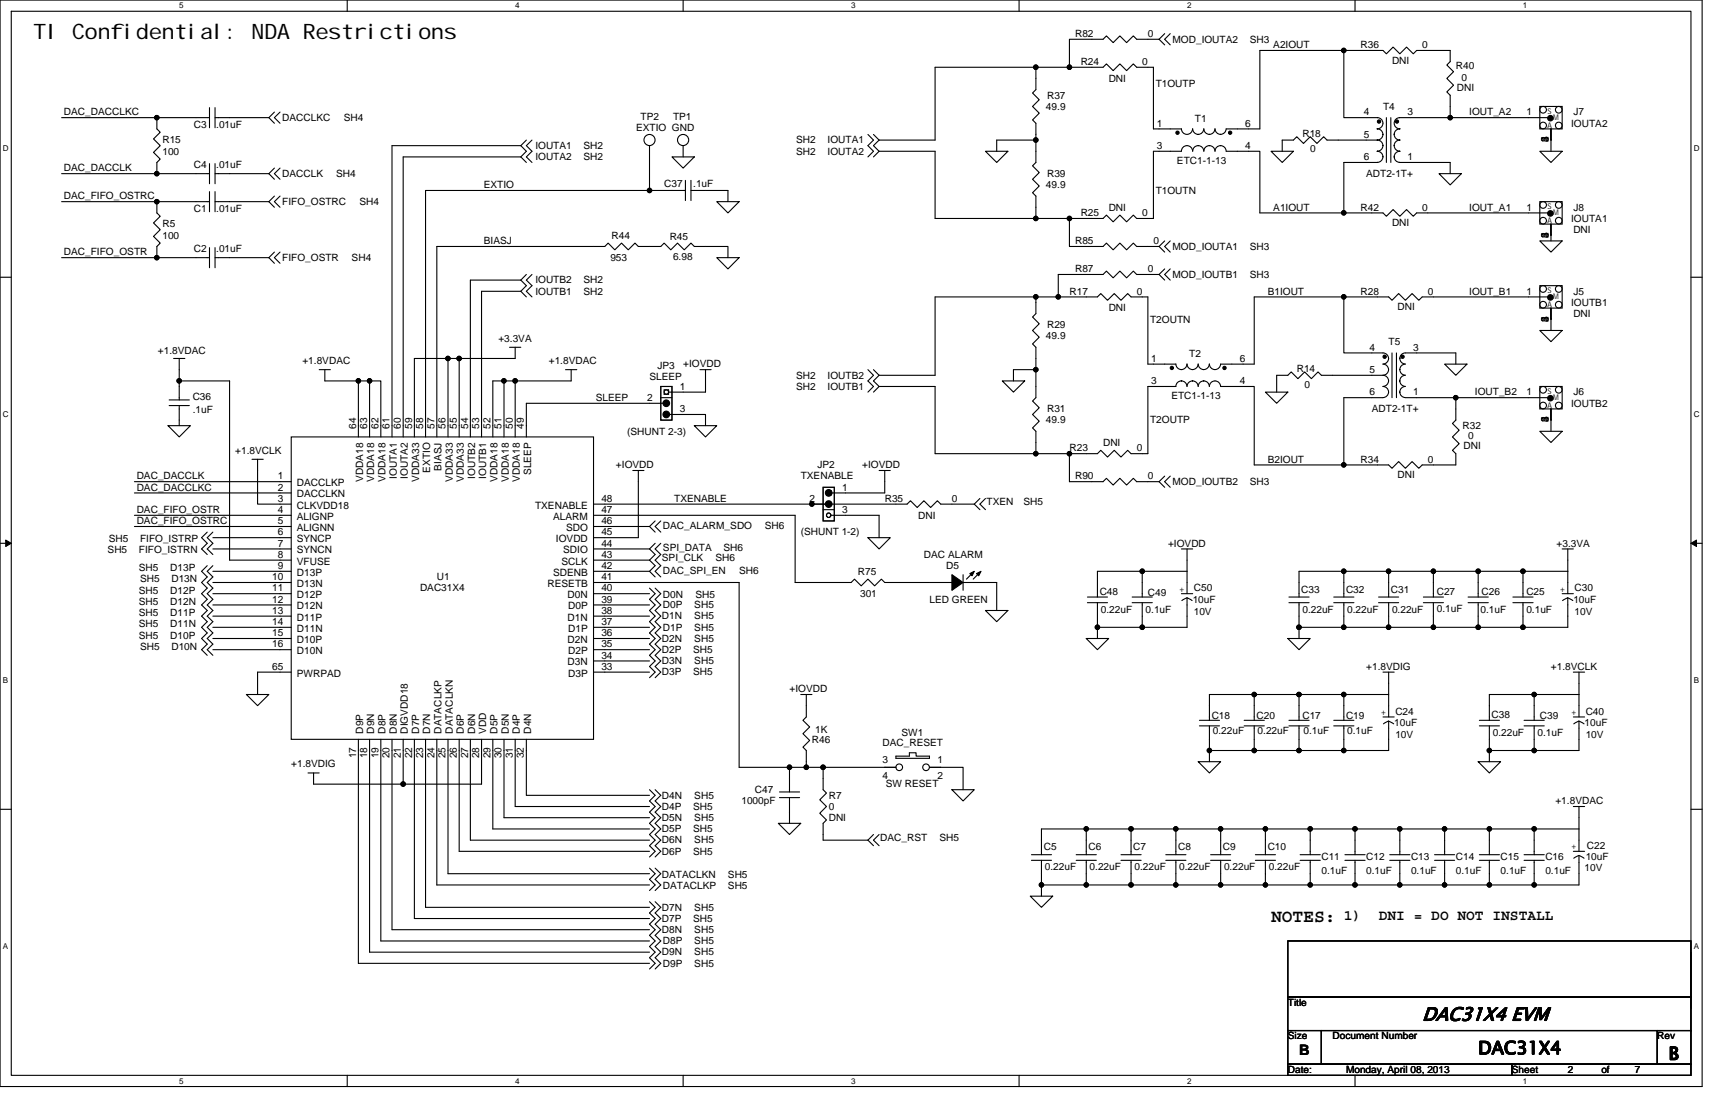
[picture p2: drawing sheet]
<svg xmlns="http://www.w3.org/2000/svg" width="432mm" height="279mm" viewBox="0 0 432 279" stroke-linecap="round" stroke-linejoin="round" font-family="sans-serif">
<path d="M0 0h428.6v273.5h-428.6zM2.8 2.8h422.9v267.9h-422.9z" fill="none" stroke="#000" stroke-width=".28"/>
<g fill="#fff">
<path d="M45.1 .3h1.1v2.3h-1.1z"/>
<path d="M45.1 271h1.1v2.2h-1.1z"/>
</g>
<path d="M87.4 0v2.8M87.4 270.7v2.8" fill="none" stroke="#000" stroke-width=".28"/>
<g fill="#fff">
<path d="M129.7 .3h1.1v2.3h-1.1z"/>
<path d="M129.7 271h1.1v2.2h-1.1z"/>
</g>
<path d="M172 0v2.8M172 270.7v2.8" fill="none" stroke="#000" stroke-width=".28"/>
<g fill="#fff">
<path d="M214.3 .3h1.1v2.3h-1.1z"/>
<path d="M214.3 271h1.1v2.2h-1.1z"/>
</g>
<path d="M256.6 0v2.8M256.6 270.7v2.8" fill="none" stroke="#000" stroke-width=".28"/>
<g fill="#fff">
<path d="M298.9 .3h1.1v2.3h-1.1z"/>
<path d="M298.9 271h1.1v2.2h-1.1z"/>
</g>
<path d="M341.2 0v2.8M341.2 270.7v2.8" fill="none" stroke="#000" stroke-width=".28"/>
<g fill="#fff">
<path d="M383.5 .3h1.1v2.3h-1.1z"/>
<path d="M383.5 271h1.1v2.2h-1.1z"/>
<path d="M.7 36.3h1.5v2.3h-1.5z"/>
<path d="M426.5 36.3h1.4v2.3h-1.4z"/>
<path d="M.7 103.3h1.5v2.2h-1.5z"/>
<path d="M426.5 103.3h1.4v2.2h-1.4z"/>
</g>
<path d="M0 69.8h2.8M425.7 69.8h2.9" fill="none" stroke="#000" stroke-width=".28"/>
<g fill="#fff">
<path d="M.7 170.2h1.4v2.3h-1.4z"/>
<path d="M426.5 170.2h1.3v2.3h-1.3z"/>
</g>
<path d="M0 136.8h2.8M425.7 136.8h2.9" fill="none" stroke="#000" stroke-width=".28"/>
<path d="M1.4 135.9l1.4 .9-1.4 .8zM425.7 136.8l1.4-.9v1.7z" fill="#000" stroke="#000" stroke-width=".25"/>
<g fill="#fff">
<path d="M.7 237.2h1.4v2.2h-1.4z"/>
<path d="M426.4 237.2h1.4v2.2h-1.4z"/>
</g>
<g fill="none" stroke="#000" stroke-width=".28">
<path d="M260.8 16.9h-25.4v18.4h-14.1M260.8 16.9v5.7l-.8 .8 1.7 1.7-1.7 1.7 1.7 1.7-1.7 1.7 .8 .8v4.3M269.3 16.9h8.4l.9-.8 1.7 1.7 1.7-1.7 1.7 1.7 1.6-1.7 .9 .8h4.2v15.5h7.1M291.8 9.9h-5.6l-.9-.9-1.6 1.7-1.7-1.7-1.7 1.7-1.7-1.7-.9 .9h-8.4v7h-8.5M291.8 9.9l1.4 1.4M293.2 8.5l-1.4 1.4M294.6 8.5l-1.4 1.4 1.4 1.4M338.3 12.7h9.9l.9 .8 1.7-1.6 1.6 1.6 1.7-1.6 1.7 1.6 .9-.8h8.4v2.8l-.8 .9 1.7 1.7-1.7 1.6 1.7 1.7-1.7 1.7 .8 .9v5.6M15.5 29.6h24M39.5 29.6h13.2M39.5 29.6v2.8l.8 .9-1.6 1.7 1.6 1.7-1.6 1.7 1.6 1.6-.8 .9v2.8M52.7 27.1v5.1"/>
<path d="M54.1 27.1v5.1M67.7 29.6h-13.6M67.7 29.6l1.4 1.4M69.1 28.2l-1.4 1.4M70.5 28.2l-1.4 1.4 1.4 1.4M131.1 36.7h-32.4v73.3M131.1 39.5h-29.6v70.5M131.1 36.7l1.4 1.4-1.4 1.4M131.1 39.5l1.4 1.4M132.5 35.3l-1.4 1.4M133.9 35.3l-1.4 1.4 1.4 1.4-1.4 1.4 1.4 1.4M163.5 36.7v11.2"/>
<path d="M169.2 39.5h5.6l-2.8 2.8zM172 36.7v2.8M218.5 33.8l1.4 1.5-1.4 1.4 1.4 1.4-1.4 1.4M219.9 33.8l1.4 1.5M221.3 35.3l-1.4 1.4 1.4 1.4M221.3 38.1l-1.4 1.4M221.3 38.1h14.1v16.9h25.4M248.1 38.1h5.7l-2.8 2.8zM260.8 35.3v5.6l-.8 .8 1.7 1.7-1.7 1.7 1.7 1.7-1.7 1.7 .8 .9v5.6M260.8 35.3h-9.8v2.8M297.5 32.4a1.41 1.41 0 0 0 1.4 1.4 1.41 1.41 0 0 0 1.4-1.4M300.3 38.1a1.41 1.41 0 0 0-1.4-1.4 1.41 1.41 0 0 0-1.4 1.4h-7.1v16.9h-4.2l-.9-.9-1.6 1.7-1.7-1.7-1.7 1.7-1.7-1.7-.9 .9h-8.4"/>
<path d="M300.3 38.1a1.38 1.38 0 0 1 1.4-1.4 1.43 1.43 0 0 1 1.4 1.4 1.38 1.38 0 0 1 1.4-1.4 1.43 1.43 0 0 1 1.4 1.4 1.38 1.38 0 0 1 1.4-1.4 1.43 1.43 0 0 1 1.4 1.4h8.5v15.5h21.1v-12.7h8.5M308.7 32.4a1.44 1.44 0 0 1-1.4 1.4 1.43 1.43 0 0 1-1.4-1.4 1.42 1.42 0 0 1-1.4 1.4 1.44 1.44 0 0 1-1.4-1.4 1.42 1.42 0 0 1-1.4 1.4 1.41 1.41 0 0 1-1.4-1.4M320 38.1h5.6l-2.8 2.8zM346.8 29.6a1.41 1.41 0 0 1 1.4 1.4 1.41 1.41 0 0 1-1.4 1.4M346.8 32.4a1.4 1.4 0 0 1 1.4 1.4 1.41 1.41 0 0 1-1.4 1.4v.1a1.4 1.4 0 0 1 1.4 1.3v.1a1.41 1.41 0 0 1-1.4 1.4 1.4 1.4 0 0 1 1.4 1.4 1.42 1.42 0 0 1-1.4 1.4M346.8 35.3h-12.7l-.8-.9-1.7 1.7-1.7-1.7-1.7 1.7-1.7-1.7-.9 .9h-2.8v2.8M346.8 29.6h-8.5v-16.9h-21.1v19.7h-8.5M349.1 29.6v11.3M350.2 29.6v11.3M352.4 32.4a1.38 1.38 0 0 0-1.4 1.4 1.4 1.4 0 0 0 1.4 1.4v.1a1.38 1.38 0 0 0-1.4 1.3v.1a1.4 1.4 0 0 0 1.4 1.4 1.38 1.38 0 0 0-1.4 1.4 1.4 1.4 0 0 0 1.4 1.4M365.1 29.6h-12.7a1.41 1.41 0 0 0-1.4 1.4 1.41 1.41 0 0 0 1.4 1.4M387.7 38.1h5.6l-2.8 2.8z"/>
<path d="M387.7 26.8h5.6v5.6h-5.6zM389.7 29.6h-24.6M390.5 32.4v5.7M15.5 50.8h24M15.5 43.7h24M39.5 50.8v2.8l.8 .8-1.6 1.7 1.6 1.7-1.6 1.7 1.6 1.7-.8 .8v2.9M39.5 50.8h13.2M52.7 48.2v5.1M52.7 41.2v5M52.7 43.7h-13.2M54.1 43.7h13.6M54.1 50.8h13.6"/>
<path d="M54.1 48.2v5.1M54.1 41.2v5M67.7 43.7l1.4 1.4M67.7 50.8l1.4 1.4M69.1 42.3l-1.4 1.4M69.1 49.4l-1.4 1.4M70.5 42.3l-1.4 1.4 1.4 1.4M70.5 49.4l-1.4 1.4 1.4 1.4M163.5 47.9h9.1M163.5 47.9h-56.4v62.1M172.6 45.4v5.1M174 47.9h9.3v2.9"/>
<path d="M174 45.4v5.1M180.5 50.8h5.6l-2.8 2.8zM260.8 55h8.5v7h8.4l.9-.8 1.7 1.7 1.7-1.7 1.7 1.7 1.6-1.7 .9 .8h5.6M352.4 40.9h12.7v2.8M362.3 43.7h5.6l-2.8 2.8zM387.7 50.8h5.6v5.6h-5.6zM389.7 53.6h-33l-.9 .8-1.7-1.7-1.7 1.7-1.6-1.7-1.7 1.7-.9-.8h-9.9M390.5 56.4v4.2M15.5 64.9h24M39.5 64.9h13.2M52.7 62.3v5.1M54.1 64.9h13.6"/>
<path d="M54.1 62.3v5.1M67.7 64.9l1.4 1.4M69.1 63.5l-1.4 1.4M70.5 63.5l-1.4 1.4 1.4 1.4M131.1 70.5h-12.7v39.5M131.1 73.3h-9.9v36.7M131.1 70.5l1.4 1.4-1.4 1.4M131.1 73.3l1.4 1.4M132.5 69.1l-1.4 1.4M133.9 69.1l-1.4 1.4 1.4 1.4-1.4 1.4 1.4 1.4M180.5 64.9h5.6l-2.8 2.8zM183.3 64.9v-2.9h-8.5l-.8-.8-1.7 1.7-1.7-1.7-1.7 1.7-1.7-1.7-.8 .8h-5.7l-.8-.8-1.7 1.7-1.7-1.7-1.7 1.7-1.7-1.7-.8 .8h-42.3v48"/>
<path d="M260.8 74.7v4.3l-.8 .8 1.7 1.7-1.7 1.7 1.7 1.7-1.7 1.7 .8 .8v5.6M260.8 74.7h-25.4v19.8h-14.1M260.8 74.7h5.6M266.4 74.7h9.9l.9-.8 1.6 1.7 1.7-1.7 1.7 1.7 1.7-1.7 .9 .8h4.2v17h7.1a1.4 1.4 0 0 0 1.3 1.3h.1a1.42 1.42 0 0 0 1.4-1.4 1.43 1.43 0 0 0 1.4 1.4 1.44 1.44 0 0 0 1.4-1.4 1.43 1.43 0 0 0 1.4 1.4 1.44 1.44 0 0 0 1.4-1.4M291.8 69.1h-5.6l-.9-.9-1.6 1.7-1.7-1.7-1.7 1.7-1.7-1.7-.9 .9h-11.3v5.6M291.8 62l1.4 1.5M291.8 69.1l1.4 1.4M293.2 60.6l-1.4 1.4M293.2 67.7l-1.4 1.4M294.6 60.6l-1.4 1.4 1.4 1.5M294.6 67.7l-1.4 1.4 1.4 1.4M338.3 74.7h11.3l.9 .9 1.6-1.7 1.7 1.7 1.7-1.7 1.7 1.7 .9-.9h31.6"/>
<path d="M387.7 60.6h5.6l-2.8 2.9zM387.7 71.9h5.6v5.7h-5.6zM390.5 77.6v5.6M43.7 90.2h2.8M45.1 95.9h12.7v45.1h15.5M45.1 90.2v10.5M80.4 93h2.8M81.8 93v2.9h8.4M90.2 95.9h2.8M90.2 95.9v14.1M93 95.9v14.1M93 95.9h2.9v14.1"/>
<path d="M112.8 90.2h-8.5v19.8M112.8 90.2h2.8M112.8 90.2v19.8M115.6 90.2v19.8M126.9 95.9h2.8M126.9 95.9h-2.8v14.1M126.9 95.9v14.1M128.3 87.4h2.8M129.7 95.9v14.1M129.7 87.4v2.8h-14.1M142.4 93h2.8M143.8 93v2.9h-14.1"/>
<path d="M166.4 97.3h2.8v8.4h-2.8zM167.2 98.1h1.1v1.2h-1.1zM176.2 93h2.8M177.6 93v5.7h-9.3M218.5 93l1.4 1.5-1.4 1.4 1.4 1.4-1.4 1.4M219.9 93l1.4 1.5M221.3 94.5l-1.4 1.4 1.4 1.4M221.3 97.3l-1.4 1.4M221.3 97.3h14.1v16.9h25.4M252.3 95.9h5.7l-2.8 2.8zM260.8 93v7.1l-.8 .8 1.7 1.7-1.7 1.7 1.7 1.7-1.7 1.7 .8 .9v5.6M260.8 93h-5.6v2.9"/>
<path d="M296.1 97.3h-7.1v16.9h-4.2l-.9-.9-1.7 1.7-1.7-1.7-1.7 1.7-1.6-1.7-.9 .9h-7M304.5 97.3a1.41 1.41 0 0 0-1.4-1.4 1.38 1.38 0 0 0-1.4 1.4 1.45 1.45 0 0 0-1.4-1.4 1.38 1.38 0 0 0-1.4 1.4 1.44 1.44 0 0 0-1.5-1.4 1.37 1.37 0 0 0-1.3 1.4M307.3 91.6a1.41 1.41 0 0 1-1.4 1.4 1.41 1.41 0 0 1-1.4-1.4M307.3 97.3a1.41 1.41 0 0 0-1.4-1.4 1.41 1.41 0 0 0-1.4 1.4M307.3 91.7h8.5v-17h22.5v14.1h9.9a1.41 1.41 0 0 1 1.4 1.4 1.41 1.41 0 0 1-1.4 1.4 1.45 1.45 0 0 1 1.4 1.4 1.41 1.41 0 0 1-1.4 1.4M307.3 97.3h8.5v19.7h22.5v-16.9h9.9a1.47 1.47 0 0 0 1.4-1.4 1.4 1.4 0 0 0-1.4-1.4M318.6 98.7h5.7l-2.9 2.8zM348.2 97.3a1.42 1.42 0 0 0 1.4-1.4 1.4 1.4 0 0 0-1.4-1.4h-15.5l-.8-.9-1.7 1.7-1.7-1.7-1.7 1.7-1.7-1.7-.8 .9h-2.9v4.2M350.5 88.8v11.3M351.6 88.8v11.3M353.8 88.8a1.37 1.37 0 0 0-1.4 1.4 1.4 1.4 0 0 0 1.4 1.4 1.42 1.42 0 0 0-1.4 1.4 1.4 1.4 0 0 0 1.4 1.4M353.8 94.5a1.38 1.38 0 0 0-1.4 1.4 1.4 1.4 0 0 0 1.4 1.4"/>
<path d="M353.8 97.3a1.38 1.38 0 0 0-1.4 1.4 1.4 1.4 0 0 0 1.4 1.4M353.8 88.8h12.7v2.9M363.7 91.7h5.7l-2.9 2.8zM387.7 83.2h5.6l-2.8 2.8zM387.7 97.3h5.6v5.6h-5.6zM42.3 107.1h5.6l-2.8 2.9zM42.6 102.1h5.1M42.6 100.7h5.1M45.1 102.1v5M63.5 115.6h2.8M64.9 115.6v11.3h8.4M73.3 110h76.1v76.1h-76.1z"/>
<path d="M159.3 118.4h2.8M160.7 118.4v16.9h-11.3M166.4 100.1h2.8M167.2 101.5h-34.7v8.5M168.3 104.3h9.3v2.8M174.8 107.1h5.7l-2.9 2.9zM221.3 118.4h2.9M222.8 118.4v5.7h-13.6M260.8 114.2h8.5v7h8.4l.9-.8 1.7 1.7 1.7-1.7 1.7 1.7 1.6-1.7 .9 .8h5.6M293.2 119.8l-1.4 1.4M294.6 119.8l-1.4 1.4 1.4 1.5M353.8 100.1h12.7"/>
<path d="M366.5 100.1v5.6l-.8 .9 1.7 1.7-1.7 1.7 1.7 1.7-1.7 1.6 .8 .9v2.8h-8.4l-.9 .9-1.7-1.7-1.7 1.7-1.7-1.7-1.6 1.7-.9-.9h-11.3M366.5 100.1h23.2M387.7 108.6h5.6l-2.8 2.8zM390.5 102.9v5.7M33.8 132.5h39.5M33.8 124.1h39.5M33.8 121.2h39.5M52.2 133.9l-1.4 1.4 1.4 1.5-1.4 1.4 1.4 1.4M53.6 135.3h19.7M53.6 133.9l-1.4 1.4 1.4 1.5-1.4 1.4 1.4 1.4M73.3 138.2h-19.7M73.3 129.7h-39.5"/>
<path d="M149.4 132.5h14.1M149.4 138.2h14.1M149.4 129.7h50.8v16.9h14.1l.8-.8 1.7 1.7 1.7-1.7 1.7 1.7 1.7-1.7 .9 .8h16.9M163.5 138.2l1.5 1.4-1.5 1.4M163.5 132.5l1.5 1.4M165 136.8l-1.5 1.4M165 131.1l-1.5 1.4M166.4 136.8l-1.4 1.4 1.4 1.4-1.4 1.4 1.4 1.4-1.4 1.4 1.4 1.4M166.4 131.1l-1.4 1.4 1.4 1.4M204.4 126.9h24l.8-.9 1.7 1.7 1.7-1.7 1.7 1.7 1.7-1.7 .9 .9h8.4M204.4 126.9h-55M204.4 126.9h3.7"/>
<path d="M207.2 122.7h2.9v8.4h-2.9zM207.2 128.3h2.9M208.1 123.5h1.1v1.1h-1.1zM209.2 129.7h12.1v5.6M218.5 135.3h5.7l-2.9 2.9zM245.3 126.9l1.4 1.4M246.7 125.5l-1.4 1.4M248.1 125.5l-1.4 1.4 1.4 1.4M291.8 121.2l1.4 1.5M297.5 138.2h2.8M298.9 138.2v5.6M393.3 138.2h2.8"/>
<path d="M394.7 138.2v5.6M52.2 142.4l-1.4 1.4 1.4 1.4-1.4 1.4 1.4 1.4-1.4 1.4 1.4 1.5-1.4 1.4 1.4 1.4-1.4 1.4 1.4 1.4-1.4 1.4 1.4 1.4-1.4 1.4 1.4 1.4-1.4 1.4 1.4 1.5M53.6 143.8h19.7M53.6 142.4l-1.4 1.4 1.4 1.4-1.4 1.4 1.4 1.4-1.4 1.4 1.4 1.5-1.4 1.4 1.4 1.4-1.4 1.4 1.4 1.4-1.4 1.4 1.4 1.4-1.4 1.4 1.4 1.4-1.4 1.4 1.4 1.5M73.3 146.6h-19.7M73.3 149.4h-19.7M73.3 152.3h-19.7M73.3 155.1h-19.7M73.3 157.9h-19.7M149.4 157.9h14.1M149.4 152.3h14.1M149.4 149.4h14.1"/>
<path d="M149.4 155.1h14.1M149.4 141h14.1M149.4 143.8h14.1M149.4 146.6h36.7v46.5h12.7M163.5 141l1.5 1.4-1.5 1.4M163.5 143.8l1.5 1.4M163.5 148l1.5 1.4-1.5 1.5 1.5 1.4-1.5 1.4 1.5 1.4-1.5 1.4 1.5 1.4-1.5 1.4 1.5 1.4-1.5 1.4 1.5 1.4-1.5 1.5 1.5 1.4-1.5 1.4 1.5 1.4-1.5 1.4M165 148l1.4 1.4-1.4 1.5 1.4 1.4-1.4 1.4 1.4 1.4-1.4 1.4 1.4 1.4-1.4 1.4 1.4 1.4-1.4 1.4 1.4 1.4-1.4 1.5 1.4 1.4-1.4 1.4 1.4 1.4-1.4 1.4M242.5 146.6h8.5v7.1M242.5 144.7v3.9M245 144.1l-1.7 1.7M246.7 144.1l-1.7 1.7"/>
<path d="M248.1 153.7h5.7l-2.8 2.8zM273.8 150.3h5M273.8 151.7h5M276.3 157.9h11.3M276.3 151.7v6.2M276.3 157.9v2.8M285.1 150.3h5M285.1 151.7h5M287.6 143.8h11.3M287.6 143.8h-11.3v6.5M287.6 151.7v6.2M287.6 143.8v6.5"/>
<path d="M297.5 149.4h2.8M298.8 150.5l1.3 .7M298.9 150.6v7.3h-11.3M298.9 143.8v5.6M298.9 150.5l-1.3 .7M324.5 150.3h5.1M324.5 151.7h5.1M327.1 157.9v2.8M327.1 157.9h11.2M327.1 151.7v6.2M335.8 150.3h5.1M335.8 151.7h5.1"/>
<path d="M338.3 143.8h-11.2v6.5M338.3 151.7v6.2M338.3 143.8v6.5M338.3 157.9h11.3M338.3 143.8h11.3M347.1 150.3h5M347.1 151.7h5M349.6 143.8h11.3M349.6 143.8v6.5M349.6 157.9h11.3M349.6 151.7v6.2M358.4 150.3h5"/>
<path d="M358.4 151.7h5M360.9 143.8h11.3M360.9 143.8v6.5M360.9 157.9h11.3M360.9 151.7v6.2M369.6 150.3h5.1M369.6 151.7h5.1M372.2 143.8h11.3M372.2 151.7v6.2M372.2 143.8v6.5M380.9 150.3h5.1M380.9 151.7h5.1"/>
<path d="M383.5 143.8h11.2M383.5 151.7v6.2M383.5 143.8v6.5M393.3 149.4h2.8M394.7 150.5l1.3 .7M394.7 143.8v5.6M394.7 150.6v7.3h-22.5M394.8 150.5l-1.4 .7M53.6 163.5h19.7M62 174.8h5.7l-2.8 2.8zM73.3 160.7h-19.7M73.3 169.2h-8.4v5.6"/>
<path d="M149.4 169.2h14.1M149.4 166.4h14.1M149.4 163.5h14.1M149.4 160.7h14.1M201.6 174.8h2.8M203 174.8v5.7l-.8 .8 1.7 1.7-1.7 1.7 1.7 1.7-1.7 1.7 .8 .8v4.2M273.5 160.7h5.6l-2.8 2.8zM315.8 174.8h-11.3v6.5M315.8 174.8v6.5M315.8 174.8h11.3M324.3 160.7h5.6l-2.8 2.8zM327.1 174.8h11.2"/>
<path d="M327.1 174.8v6.5M338.3 174.8h11.3M338.3 174.8v6.5M348.2 169.2h2.8M349.6 169.2v5.6M349.6 174.8v5.7M386.3 174.8v6.5M396.1 169.2h2.9M397.6 169.2v5.6M397.6 174.8h-22.6v6.5M397.6 174.8v5.7M77.6 194.6h2.8"/>
<path d="M79 194.6v2.8h22.5M90.2 186.1v56.4h73.3M93 186.1v53.6h70.5M95.9 186.1v50.8h67.6M98.7 186.1v47.9h64.8M101.5 186.1v11.3M104.3 186.1v45.1h59.2M107.1 186.1v42.3h56.4M110 186.1v36.7h53.5M112.8 186.1v33.8h50.7M115.6 186.1v28.2h47.9M118.4 186.1v25.4h45.1"/>
<path d="M121.2 186.1v11.3h-19.7M124.1 186.1v22.6h39.4M126.9 186.1v19.7h36.6M129.7 186.1v16.9h33.8M132.5 186.1v14.1h31M163.5 198.8l1.5 1.4-1.5 1.4 1.5 1.4-1.5 1.4 1.5 1.4-1.5 1.4 1.5 1.5-1.5 1.4 1.5 1.4-1.5 1.4 1.5 1.4-1.5 1.4M165 198.8l1.4 1.4-1.4 1.4 1.4 1.4-1.4 1.4 1.4 1.4-1.4 1.4 1.4 1.5-1.4 1.4 1.4 1.4-1.4 1.4 1.4 1.4-1.4 1.4M196.3 199.3h5M198.8 193.1v6.2M198.8 193.1h4.2M203 193.1h4.2v5.7l.9 .8-1.7 1.7 1.7 1.7-1.7 1.7 1.7 1.7-.9 .8v4.3h11.3M207.2 193.1h18.4"/>
<path d="M225.6 190.3h3.4v-.8h1.7v.8h3.3v.6h-8.4zM234 193.1h8.5v5.7M239.7 198.8h5.6l-2.8 2.8zM301.7 191.7h5.6l-2.8 2.9zM302 181.3h5M302 182.7h5M304.5 188.9v2.8M304.5 182.7v6.2h11.3M313.2 181.3h5.1M313.2 182.7h5.1M315.8 182.7v6.2M315.8 188.9h11.3"/>
<path d="M324.5 181.3h5.1M324.5 182.7h5.1M327.1 188.9h11.2M327.1 182.7v6.2M335.8 181.3h5.1M335.8 182.7h5.1M348.2 180.5h2.8M349.5 181.5l1.4 .7M349.6 181.6v7.3h-11.3v-6.2M349.7 181.5l-1.4 .7M372.2 191.7h5.6l-2.8 2.9zM372.5 181.3h5"/>
<path d="M372.5 182.7h5M375 188.9h11.3M375 182.7v6.2M375 188.9v2.8M383.7 181.3h5.1M383.7 182.7h5.1M386.3 182.7v6.2M396.1 180.5h2.9M397.5 181.5l1.3 .7M397.6 181.6v7.3h-11.3M397.6 181.5l-1.4 .7M0 203.7h2.8"/>
<path d="M163.5 218.5l1.5 1.4-1.5 1.4 1.5 1.5-1.5 1.4M165 218.5l1.4 1.4-1.4 1.4 1.4 1.5-1.4 1.4M196 207.2h5.6l-2.8 2.9zM196.3 200.8h5M198.8 200.8v6.4M218.5 211.5l1.4 1.4M219.9 210.1l-1.4 1.4M221.3 210.1l-1.4 1.4 1.4 1.4M259.7 215.1h5.1M259.7 216.6h5.1M262.2 216.6v6.2M262.2 215.1v-6.4h11.3v6.4"/>
<path d="M271 215.1h5M271 216.6h5M273.5 208.7h11.3M273.5 216.6v6.2M282.2 215.1h5.1M282.2 216.6h5.1M284.8 208.7h11.3v6.4M284.8 216.6v6.2M284.8 208.7v6.4M293.5 215.1h5.1M293.5 216.6h5.1M296.1 208.7h11.2"/>
<path d="M296.1 216.6v6.2M304.8 215.1h5.1M304.8 216.6h5.1M307.3 208.7h11.3M307.3 208.7v6.4M307.3 216.6v6.2M316.1 215.1h5M316.1 216.6h5M318.6 208.7v6.4M318.6 216.6v6.2M318.6 208.7h11.3M327.3 215.1h5.1"/>
<path d="M327.3 216.6h5.1M329.9 216.6v6.2M329.9 208.7v6.4M329.9 208.7h11.3M338.6 215.1h5.1M338.6 216.6h5.1M341.2 208.7h11.2M341.2 208.7v6.4M341.2 216.6v6.2M349.9 215.1h5.1M349.9 216.6h5.1M352.4 208.7v6.4"/>
<path d="M352.4 216.6v6.2M352.4 208.7h11.3M361.2 215.1h5M361.2 216.6h5M363.7 208.7h11.3M363.7 208.7v6.4M363.7 216.6v6.2M372.5 215.1h5M372.5 216.6h5M375 208.7v6.4M375 216.6v6.2M375 208.7h11.3"/>
<path d="M383.7 215.1h5.1M383.7 216.6h5.1M386.3 208.7v6.4M386.3 208.7h11.3M386.3 216.6v6.2M396.1 214.3h2.9M396.1 203h2.9M397.5 215.3l1.3 .7M397.6 203v5.7M397.6 215.4v7.4h-11.3M397.6 208.7v5.6M397.6 215.3l-1.4 .7"/>
<path d="M425.7 203.7h2.9M163.5 227l1.5 1.4-1.5 1.4 1.5 1.4-1.5 1.4 1.5 1.4-1.5 1.4 1.5 1.5-1.5 1.4 1.5 1.4-1.5 1.4 1.5 1.4-1.5 1.4M165 227l1.4 1.4-1.4 1.4 1.4 1.4-1.4 1.4 1.4 1.4-1.4 1.4 1.4 1.5-1.4 1.4 1.4 1.4-1.4 1.4 1.4 1.4-1.4 1.4M259.4 225.6h5.6l-2.8 2.8zM262.2 222.8v2.8M262.2 222.8h11.3M273.5 222.8h11.3M284.8 222.8h11.3M296.1 222.8h11.2M307.3 222.8h11.3M318.6 222.8h11.3M324.3 236.9h101.4v14.1h-101.4z"/>
<path d="M324.3 236.9h98.6M329.9 222.8h11.3M341.2 222.8h11.2M352.4 222.8h22.6M375 222.8h11.3M425.7 239.7v14.1M324.3 251h101.4v8.4h-101.4zM324.3 259.4h8.4v8.5h-8.4zM332.7 259.4h84.6v8.5h-84.6zM417.3 259.4h8.4v8.5h-8.4zM324.3 267.9h56.3v2.8h-56.3zM380.6 267.9h45.1v2.8h-45.1z"/>
<circle cx="163.5" cy="35.2" r="1.4"/>
<circle cx="172" cy="35.2" r="1.4"/>
<circle cx="388.5" cy="31.6" r=".84"/>
<circle cx="388.5" cy="27.6" r=".84"/>
<circle cx="392.5" cy="27.6" r=".84"/>
<circle cx="392.5" cy="31.6" r=".84"/>
<circle cx="388.5" cy="51.6" r=".84"/>
<circle cx="388.5" cy="55.5" r=".84"/>
<circle cx="392.5" cy="55.5" r=".84"/>
<circle cx="392.5" cy="51.6" r=".84"/>
<circle cx="388.5" cy="76.7" r=".84"/>
<circle cx="388.5" cy="72.7" r=".84"/>
<circle cx="392.5" cy="72.7" r=".84"/>
<circle cx="392.5" cy="76.7" r=".84"/>
<circle cx="167.8" cy="98.7" r=".55"/>
<circle cx="388.5" cy="98.1" r=".84"/>
<circle cx="392.5" cy="98.1" r=".84"/>
<circle cx="167.8" cy="101.5" r=".56"/>
<circle cx="167.8" cy="104.3" r=".55"/>
<circle cx="388.5" cy="102.1" r=".84"/>
<circle cx="392.5" cy="102.1" r=".84"/>
<circle cx="208.6" cy="129.7" r=".56"/>
<circle cx="208.6" cy="126.9" r=".55"/>
<circle cx="226.4" cy="193.1" r=".84"/>
<circle cx="233.2" cy="193.1" r=".84"/>
</g>
<g fill="#000" stroke="#000" stroke-width=".28">
<path d="M239.7 144.7l2.8 1.9-2.8 2z" fill-rule="evenodd"/>
<path d="M244.2 144.4l1.1-.6-.5 1.1z" fill-rule="evenodd"/>
<path d="M245.9 144.4l1.1-.6-.6 1.1z" fill-rule="evenodd"/>
<circle cx="260.8" cy="16.9" r=".56"/>
<circle cx="269.3" cy="16.9" r=".56"/>
<circle cx="338.3" cy="12.7" r=".55"/>
<circle cx="39.5" cy="29.6" r=".55"/>
<circle cx="260.8" cy="35.2" r=".55"/>
<circle cx="296.5" cy="33.4" r=".42"/>
<circle cx="309.7" cy="33.4" r=".42"/>
<circle cx="347.2" cy="30.6" r=".42"/>
<circle cx="351.7" cy="30.6" r=".41"/>
<circle cx="365.1" cy="29.6" r=".55"/>
<circle cx="390.4" cy="29.8" r=".7"/>
<circle cx="39.5" cy="43.7" r=".55"/>
<circle cx="39.5" cy="50.8" r=".55"/>
<circle cx="163.5" cy="47.9" r=".55"/>
<circle cx="260.8" cy="55" r=".55"/>
<circle cx="269.3" cy="55" r=".55"/>
<circle cx="338.3" cy="53.6" r=".55"/>
<circle cx="390.4" cy="53.7" r=".7"/>
<circle cx="39.5" cy="64.9" r=".55"/>
<circle cx="260.8" cy="74.7" r=".55"/>
<circle cx="266.4" cy="74.7" r=".55"/>
<circle cx="338.3" cy="74.7" r=".55"/>
<circle cx="390.4" cy="74.9" r=".7"/>
<circle cx="45.1" cy="95.9" r=".56"/>
<circle cx="90.2" cy="95.9" r=".55"/>
<circle cx="93" cy="95.9" r=".55"/>
<circle cx="112.8" cy="90.2" r=".55"/>
<circle cx="115.6" cy="90.2" r=".56"/>
<circle cx="126.9" cy="95.9" r=".55"/>
<circle cx="129.7" cy="95.9" r=".56"/>
<circle cx="260.8" cy="93" r=".55"/>
<circle cx="295" cy="92.6" r=".42"/>
<circle cx="308.3" cy="92.6" r=".42"/>
<circle cx="348.6" cy="89.8" r=".42"/>
<circle cx="353.1" cy="89.8" r=".42"/>
<circle cx="167.8" cy="104.3" r=".84"/>
<circle cx="167.8" cy="101.5" r=".84"/>
<circle cx="260.8" cy="114.2" r=".55"/>
<circle cx="269.3" cy="114.2" r=".55"/>
<circle cx="338.3" cy="117" r=".55"/>
<circle cx="366.5" cy="100.1" r=".55"/>
<circle cx="390.4" cy="100.2" r=".7"/>
<circle cx="204.4" cy="126.9" r=".55"/>
<circle cx="208.6" cy="126.9" r=".84"/>
<circle cx="208.6" cy="124.1" r=".84"/>
<circle cx="276.3" cy="157.9" r=".56"/>
<circle cx="287.6" cy="157.9" r=".56"/>
<circle cx="287.6" cy="143.8" r=".56"/>
<circle cx="327.1" cy="157.9" r=".57"/>
<circle cx="338.3" cy="143.8" r=".56"/>
<circle cx="338.3" cy="157.9" r=".56"/>
<circle cx="349.6" cy="157.9" r=".56"/>
<circle cx="349.6" cy="143.8" r=".56"/>
<circle cx="360.9" cy="143.8" r=".56"/>
<circle cx="360.9" cy="157.9" r=".56"/>
<circle cx="372.2" cy="143.8" r=".56"/>
<circle cx="372.2" cy="157.9" r=".56"/>
<circle cx="383.4" cy="143.8" r=".57"/>
<circle cx="383.4" cy="157.9" r=".57"/>
<circle cx="315.8" cy="174.8" r=".55"/>
<circle cx="327.1" cy="174.8" r=".56"/>
<circle cx="338.3" cy="174.8" r=".55"/>
<circle cx="386.3" cy="174.8" r=".55"/>
<circle cx="101.5" cy="197.4" r=".56"/>
<circle cx="198.8" cy="193.1" r=".56"/>
<circle cx="203" cy="193.1" r=".56"/>
<circle cx="207.2" cy="193.1" r=".57"/>
<circle cx="304.5" cy="188.9" r=".55"/>
<circle cx="315.8" cy="188.9" r=".55"/>
<circle cx="327.1" cy="188.9" r=".56"/>
<circle cx="338.3" cy="188.9" r=".55"/>
<circle cx="375" cy="188.9" r=".55"/>
<circle cx="386.3" cy="188.9" r=".55"/>
<circle cx="273.5" cy="208.6" r=".55"/>
<circle cx="284.8" cy="208.6" r=".56"/>
<circle cx="296" cy="208.6" r=".55"/>
<circle cx="307.3" cy="208.6" r=".55"/>
<circle cx="318.6" cy="208.6" r=".55"/>
<circle cx="329.9" cy="208.6" r=".55"/>
<circle cx="341.2" cy="208.6" r=".56"/>
<circle cx="352.4" cy="208.6" r=".55"/>
<circle cx="363.7" cy="208.6" r=".55"/>
<circle cx="375" cy="208.6" r=".55"/>
<circle cx="386.3" cy="208.6" r=".55"/>
<circle cx="262.2" cy="222.7" r=".55"/>
<circle cx="273.5" cy="222.7" r=".55"/>
<circle cx="284.8" cy="222.7" r=".56"/>
<circle cx="296" cy="222.7" r=".55"/>
<circle cx="307.3" cy="222.7" r=".55"/>
<circle cx="318.6" cy="222.7" r=".55"/>
<circle cx="329.9" cy="222.7" r=".55"/>
<circle cx="341.2" cy="222.7" r=".56"/>
<circle cx="352.4" cy="222.7" r=".55"/>
<circle cx="363.7" cy="222.7" r=".55"/>
<circle cx="375" cy="222.7" r=".55"/>
<circle cx="386.3" cy="222.7" r=".55"/>
</g>
<text font-size="5.4" x="8.5" y="9.9">TI Confidential: NDA Restrictions</text>
<text font-size="4.8" x="358.1" y="256.9">DAC31X4 EVM</text>
<g font-size="4.5">
<text x="320" y="232.2">NOTES:</text>
<text x="372.2" y="265.3">DAC31X4</text>
<text x="420.1" y="266.7">B</text>
</g>
<g font-size="3.7">
<text x="338.3" y="231.5">1)</text>
<text x="347.2" y="231.5">DNI = DO NOT INSTALL</text>
<text x="327.1" y="265.6">B</text>
</g>
<g font-size="2.5">
<text x="270.7" y="9.3">R82</text>
<text x="289" y="9.3">0</text>
<text x="295.2" y="10.7">MOD_IOUTA2</text>
<text x="314.7" y="10.7">SH3</text>
<text x="272.1" y="16.4">R24</text>
<text x="287.6" y="16.4">0</text>
<text x="320.6" y="12.1">A2IOUT</text>
<text x="342.6" y="12.1">R36</text>
<text x="350.5" y="16.1">DNI</text>
<text x="358.1" y="12.1">0</text>
<text x="366.5" y="17.5">R40</text>
<text x="279.1" y="20.6">DNI</text>
<text x="291" y="22">T1OUTP</text>
<text x="366.8" y="22.8">DNI</text>
<text x="367.9" y="20.3">0</text>
<text x="16.1" y="29">DAC_DACCLKC</text>
<text x="263.4" y="27.6">49.9</text>
<text x="263.6" y="24.8">R37</text>
<text x="343.4" y="29">4</text>
<text x="348.2" y="27.6">T4</text>
<text x="354.4" y="29">3</text>
<text x="369.9" y="29">IOUT_A2</text>
<text x="384.3" y="29">1</text>
<text x="396.1" y="29">J7</text>
<text x="48.8" y="32.2">C3</text>
<text x="54.4" y="32.2">.01uF</text>
<text x="71.1" y="30.5">DACCLKC</text>
<text x="86.6" y="30.5">SH4</text>
<text x="160.2" y="33">EXTIO GND</text>
<text x="161.3" y="30.2">TP2</text>
<text x="169.5" y="30.2">TP1</text>
<text x="291.3" y="31.9">1</text>
<text x="300.8" y="30.7">T1</text>
<text x="313.5" y="31.9">6</text>
<text x="327.9" y="34.4">R18</text>
<text x="343.4" y="34.7">5</text>
<text x="389.9" y="35.8" transform="rotate(-90 389.9 35.8)">2</text>
<text x="389.9" y="35.8" transform="rotate(-90 389.9 35.8)">3</text>
<text x="389.9" y="35.8" transform="rotate(-90 389.9 35.8)">4</text>
<text x="389.9" y="35.8" transform="rotate(-90 389.9 35.8)">5</text>
<text x="395.6" y="31.9">IOUTA2</text>
<text x="40.9" y="36.1">R15</text>
<text x="40.9" y="38.9">100</text>
<text x="134.8" y="37.5">IOUTA1</text>
<text x="134.8" y="40.3">IOUTA2</text>
<text x="146.9" y="37.5">SH2</text>
<text x="146.9" y="40.3">SH2</text>
<text x="200.5" y="36.1">SH2</text>
<text x="200.5" y="38.9">SH2</text>
<text x="208.4" y="36.1">IOUTA1</text>
<text x="208.4" y="38.9">IOUTA2</text>
<text x="291.3" y="37.5">3</text>
<text x="296.3" y="41.2">ETC1-1-13</text>
<text x="313.5" y="37.5">4</text>
<text x="329.9" y="38.4">0</text>
<text x="343.4" y="40.3">6</text>
<text x="354.4" y="40.3">1</text>
<text x="16.1" y="43.1">DAC_DACCLK</text>
<text x="48.8" y="42.3">C4</text>
<text x="54.4" y="42.3">.01uF</text>
<text x="71.1" y="44.6">DACCLK</text>
<text x="84.6" y="44.6">SH4</text>
<text x="121.8" y="47.4">EXTIO</text>
<text x="167.2" y="47.1">C37</text>
<text x="174.5" y="47.1">.1uF</text>
<text x="263.4" y="47.4">49.9</text>
<text x="263.6" y="44.6">R39</text>
<text x="344" y="44.6">ADT2-1T+</text>
<text x="16.1" y="50.2">DAC_FIFO_OSTRC</text>
<text x="48.8" y="53.3">C1</text>
<text x="54.4" y="53.3">.01uF</text>
<text x="71.1" y="51.6">FIFO_OSTRC</text>
<text x="90.5" y="51.6">SH4</text>
<text x="279.1" y="53">DNI</text>
<text x="291" y="48.8">T1OUTN</text>
<text x="320.6" y="53">A1IOUT</text>
<text x="342.6" y="53">R42</text>
<text x="358.1" y="53">0</text>
<text x="369.9" y="53">IOUT_A1</text>
<text x="384.3" y="53">1</text>
<text x="396.1" y="53">J8</text>
<text x="40.9" y="57.2">R5</text>
<text x="272.1" y="54.4">R25</text>
<text x="287.6" y="54.4">0</text>
<text x="350.5" y="57">DNI</text>
<text x="389.9" y="59.8" transform="rotate(-90 389.9 59.8)">2</text>
<text x="389.9" y="59.8" transform="rotate(-90 389.9 59.8)">3</text>
<text x="389.9" y="59.8" transform="rotate(-90 389.9 59.8)">4</text>
<text x="389.9" y="59.8" transform="rotate(-90 389.9 59.8)">5</text>
<text x="395.6" y="55.8">IOUTA1</text>
<text x="396.1" y="58.7">DNI</text>
<text x="16.1" y="64.3">DAC_FIFO_OSTR</text>
<text x="40.9" y="60">100</text>
<text x="48.8" y="63.4">C2</text>
<text x="54.4" y="63.4">.01uF</text>
<text x="71.1" y="65.7">FIFO_OSTR</text>
<text x="88.5" y="65.7">SH4</text>
<text x="121.8" y="61.5">BIASJ</text>
<text x="153.7" y="65.7">953</text>
<text x="154" y="60">R44</text>
<text x="168.6" y="60.3">R45</text>
<text x="169.5" y="65.4">6.98</text>
<text x="270.7" y="61.5">R85</text>
<text x="290.4" y="61.5">0</text>
<text x="295.2" y="62.9">MOD_IOUTA1</text>
<text x="314.7" y="62.9">SH3</text>
<text x="134.8" y="71.3">IOUTB2</text>
<text x="146.9" y="71.3">SH2</text>
<text x="270.7" y="68.5">R87</text>
<text x="289" y="68.5">0</text>
<text x="295.2" y="69.9">MOD_IOUTB1</text>
<text x="314.7" y="69.9">SH3</text>
<text x="134.8" y="74.1">IOUTB1</text>
<text x="146.9" y="74.1">SH2</text>
<text x="269.3" y="74.1">R17</text>
<text x="286.2" y="74.1">0</text>
<text x="319.2" y="74.2">B1IOUT</text>
<text x="342.6" y="74.1">R28</text>
<text x="359.5" y="74.1">0</text>
<text x="369.9" y="74.2">IOUT_B1</text>
<text x="384.3" y="74.1">1</text>
<text x="395.6" y="77">IOUTB1</text>
<text x="396.1" y="74.1">J5</text>
<text x="263.6" y="82.6">R29</text>
<text x="279.1" y="78.4">DNI</text>
<text x="289.6" y="81.2">T2OUTN</text>
<text x="351.9" y="78.1">DNI</text>
<text x="389.9" y="80.9" transform="rotate(-90 389.9 80.9)">2</text>
<text x="389.9" y="80.9" transform="rotate(-90 389.9 80.9)">3</text>
<text x="389.9" y="80.9" transform="rotate(-90 389.9 80.9)">4</text>
<text x="389.9" y="80.9" transform="rotate(-90 389.9 80.9)">5</text>
<text x="396.1" y="79.8">DNI</text>
<text x="39.8" y="89.1">+1.8VDAC</text>
<text x="125.5" y="86">+3.3VA</text>
<text x="263.4" y="85.4">49.9</text>
<text x="299.4" y="89.9">T2</text>
<text x="344.8" y="88.2">4</text>
<text x="349.6" y="86.8">T5</text>
<text x="355.8" y="88.2">3</text>
<text x="76.1" y="91.6">+1.8VDAC</text>
<text x="138.2" y="91.6">+1.8VDAC</text>
<text x="163.5" y="95.6">SLEEP</text>
<text x="165.5" y="92.8">JP3</text>
<text x="172" y="92.5">+IOVDD</text>
<text x="200.5" y="95.3">SH2</text>
<text x="208.4" y="95.3">IOUTB2</text>
<text x="289.9" y="91.1">1</text>
<text x="312.1" y="91.1">6</text>
<text x="326.5" y="93.6">R14</text>
<text x="344.8" y="93.9">5</text>
<text x="48.5" y="100.6">C36</text>
<text x="150" y="100.9">SLEEP</text>
<text x="163" y="100.9">2</text>
<text x="171.2" y="98.1">1</text>
<text x="200.5" y="98.1">SH2</text>
<text x="208.4" y="98.1">IOUTB1</text>
<text x="289.9" y="96.7">3</text>
<text x="294.9" y="100.4">ETC1-1-13</text>
<text x="312.1" y="96.7">4</text>
<text x="328.5" y="97.6">0</text>
<text x="344.8" y="99.5">6</text>
<text x="355.8" y="99.5">1</text>
<text x="371.3" y="99.5">IOUT_B2</text>
<text x="384.3" y="99.5">1</text>
<text x="396.1" y="99.5">J6</text>
<text x="48.5" y="104">.1uF</text>
<text x="171.2" y="103.7">3</text>
<text x="263.4" y="106.6">49.9</text>
<text x="263.6" y="103.8">R31</text>
<text x="289.6" y="106.6">T2OUTP</text>
<text x="345.4" y="103.8">ADT2-1T+</text>
<text x="368.2" y="108">R32</text>
<text x="389.9" y="106.3" transform="rotate(-90 389.9 106.3)">2</text>
<text x="389.9" y="106.3" transform="rotate(-90 389.9 106.3)">3</text>
<text x="389.9" y="106.3" transform="rotate(-90 389.9 106.3)">4</text>
<text x="389.9" y="106.3" transform="rotate(-90 389.9 106.3)">5</text>
<text x="395.6" y="102.3">IOUTB2</text>
<text x="89.6" y="108" transform="rotate(-90 89.6 108)">64</text>
<text x="92.5" y="108" transform="rotate(-90 92.5 108)">63</text>
<text x="95.3" y="108" transform="rotate(-90 95.3 108)">62</text>
<text x="98.1" y="108" transform="rotate(-90 98.1 108)">61</text>
<text x="100.9" y="108" transform="rotate(-90 100.9 108)">60</text>
<text x="103.7" y="108" transform="rotate(-90 103.7 108)">59</text>
<text x="106.6" y="108" transform="rotate(-90 106.6 108)">58</text>
<text x="109.4" y="108" transform="rotate(-90 109.4 108)">57</text>
<text x="112.2" y="108" transform="rotate(-90 112.2 108)">56</text>
<text x="115" y="108" transform="rotate(-90 115 108)">55</text>
<text x="117.8" y="108" transform="rotate(-90 117.8 108)">54</text>
<text x="120.6" y="108" transform="rotate(-90 120.6 108)">53</text>
<text x="123.5" y="108" transform="rotate(-90 123.5 108)">52</text>
<text x="126.3" y="108" transform="rotate(-90 126.3 108)">51</text>
<text x="129.1" y="108" transform="rotate(-90 129.1 108)">50</text>
<text x="131.9" y="108" transform="rotate(-90 131.9 108)">49</text>
<text x="157.9" y="109.4">(SHUNT 2-3)</text>
<text x="269.3" y="113.6">R23</text>
<text x="277.7" y="112.2">DNI</text>
<text x="286.2" y="113.6">0</text>
<text x="368.5" y="113.1">DNI</text>
<text x="369.6" y="110.5">0</text>
<text x="59.2" y="114.2">+1.8VCLK</text>
<text x="108.3" y="119" transform="rotate(-90 108.3 119)">EXTIO</text>
<text x="111.2" y="118.4" transform="rotate(-90 111.2 118.4)">BIASJ</text>
<text x="133.7" y="119.6" transform="rotate(-90 133.7 119.6)">SLEEP</text>
<text x="155.1" y="117.9">+IOVDD</text>
<text x="205.8" y="117.9">JP2</text>
<text x="217.1" y="117.9">+IOVDD</text>
<text x="319.2" y="116.5">B2IOUT</text>
<text x="342.6" y="116.4">R34</text>
<text x="359.5" y="116.4">0</text>
<text x="34.4" y="120.7">DAC_DACCLK</text>
<text x="34.4" y="123.5">DAC_DACCLKC</text>
<text x="69.9" y="120.7">1</text>
<text x="69.9" y="123.5">2</text>
<text x="74.7" y="122.4">DACCLKP</text>
<text x="74.7" y="125.2">DACCLKN</text>
<text x="91.4" y="121.3" transform="rotate(-90 91.4 121.3)">VDDA18</text>
<text x="94.2" y="121.3" transform="rotate(-90 94.2 121.3)">VDDA18</text>
<text x="97.1" y="121.3" transform="rotate(-90 97.1 121.3)">VDDA18</text>
<text x="99.9" y="120.6" transform="rotate(-90 99.9 120.6)">IOUTA1</text>
<text x="102.7" y="120.6" transform="rotate(-90 102.7 120.6)">IOUTA2</text>
<text x="105.5" y="121.3" transform="rotate(-90 105.5 121.3)">VDDA33</text>
<text x="114" y="121.3" transform="rotate(-90 114 121.3)">VDDA33</text>
<text x="116.8" y="121.3" transform="rotate(-90 116.8 121.3)">VDDA33</text>
<text x="119.6" y="120.6" transform="rotate(-90 119.6 120.6)">IOUTB2</text>
<text x="122.4" y="120.6" transform="rotate(-90 122.4 120.6)">IOUTB1</text>
<text x="125.3" y="121.3" transform="rotate(-90 125.3 121.3)">VDDA18</text>
<text x="128.1" y="121.3" transform="rotate(-90 128.1 121.3)">VDDA18</text>
<text x="130.9" y="121.3" transform="rotate(-90 130.9 121.3)">VDDA18</text>
<text x="201.6" y="120.7">TXENABLE</text>
<text x="212" y="123.5">1</text>
<text x="270.7" y="120.7">R90</text>
<text x="289" y="120.7">0</text>
<text x="295.2" y="122.1">MOD_IOUTB2</text>
<text x="314.7" y="122.1">SH3</text>
<text x="351.9" y="120.4">DNI</text>
<text x="34.4" y="129.1">DAC_FIFO_OSTR</text>
<text x="34.4" y="132">DAC_FIFO_OSTRC</text>
<text x="69.9" y="126.3">3</text>
<text x="69.9" y="129.1">4</text>
<text x="69.9" y="131.9">5</text>
<text x="74.7" y="128">CLKVDD18</text>
<text x="74.7" y="130.9">ALIGNP</text>
<text x="134.7" y="128">TXENABLE</text>
<text x="139.3" y="130.9">ALARM</text>
<text x="151.4" y="129.1">47</text>
<text x="151.4" y="126.3">48</text>
<text x="151.4" y="131.9">46</text>
<text x="169.8" y="126.3">TXENABLE</text>
<text x="203.9" y="126.3">2</text>
<text x="212" y="129.1">3</text>
<text x="222.8" y="126.3">R35</text>
<text x="231.2" y="130.5">DNI</text>
<text x="239.7" y="126.3">0</text>
<text x="248.4" y="127.2">TXEN</text>
<text x="257.7" y="127.2">SH5</text>
<text x="27.4" y="136.5">SH5</text>
<text x="35.3" y="136.5">FIFO_ISTRP</text>
<text x="69.9" y="134.7">6</text>
<text x="69.9" y="137.6">7</text>
<text x="74.7" y="133.7">ALIGNN</text>
<text x="74.7" y="136.5">SYNCP</text>
<text x="140" y="136.5">IOVDD</text>
<text x="142.5" y="133.7">SDO</text>
<text x="151.4" y="137.6">44</text>
<text x="151.4" y="134.7">45</text>
<text x="166.9" y="133.1">DAC_ALARM_SDO</text>
<text x="192.6" y="133.1">SH6</text>
<text x="201.6" y="134.8">(SHUNT 1-2)</text>
<text x="294.1" y="137.6">+IOVDD</text>
<text x="391.9" y="137.6">+3.3VA</text>
<text x="27.1" y="139.3">SH5</text>
<text x="35" y="139.3">FIFO_ISTRN</text>
<text x="35" y="143.8">SH5</text>
<text x="42.9" y="143.8">D13P</text>
<text x="69.9" y="140.4">8</text>
<text x="69.9" y="143.2">9</text>
<text x="74.7" y="139.3">SYNCN</text>
<text x="74.7" y="142.1">VFUSE</text>
<text x="141.4" y="142.1">SCLK</text>
<text x="141.8" y="139.3">SDIO</text>
<text x="151.4" y="143.2">42</text>
<text x="151.4" y="140.4">43</text>
<text x="166.6" y="141.3">SPI_CLK</text>
<text x="166.9" y="138.7">SPI_DATA</text>
<text x="180.2" y="141.3">SH6</text>
<text x="182.2" y="138.7">SH6</text>
<text x="232.6" y="140.4">DAC ALARM</text>
<text x="238.3" y="143.2">D5</text>
<text x="35" y="149.4">SH5</text>
<text x="35.3" y="146.6">SH5</text>
<text x="42.9" y="149.4">D12P</text>
<text x="43.2" y="146.6">D13N</text>
<text x="68.5" y="146">10</text>
<text x="68.5" y="148.8">11</text>
<text x="74.7" y="144.9">D13P</text>
<text x="74.7" y="147.8">D13N</text>
<text x="105.7" y="148.9">DAC31X4</text>
<text x="110" y="146">U1</text>
<text x="137.9" y="147.8">RESETB</text>
<text x="139.3" y="144.9">SDENB</text>
<text x="151.4" y="146">41</text>
<text x="151.4" y="148.8">40</text>
<text x="166.9" y="144.4">DAC_SPI_EN</text>
<text x="186.1" y="144.4">SH6</text>
<text x="216" y="144.6">R75</text>
<text x="276.9" y="149.7">C48</text>
<text x="289" y="150">C49</text>
<text x="296.9" y="148.9">+</text>
<text x="300.6" y="148.9">C50</text>
<text x="327.6" y="149.2">C33</text>
<text x="338.9" y="149.2">C32</text>
<text x="350.2" y="149.2">C31</text>
<text x="361.7" y="149.7">C27</text>
<text x="373" y="149.7">C26</text>
<text x="384.3" y="149.7">C25</text>
<text x="392.8" y="148.9">+</text>
<text x="396.4" y="148.9">C30</text>
<text x="35" y="152.3">SH5</text>
<text x="35" y="155.1">SH5</text>
<text x="42.9" y="152.3">D12N</text>
<text x="42.9" y="155.1">D11P</text>
<text x="68.5" y="151.7">12</text>
<text x="68.5" y="154.5">13</text>
<text x="74.7" y="150.6">D12P</text>
<text x="74.7" y="153.4">D12N</text>
<text x="142.9" y="150.6">D0N</text>
<text x="143.1" y="153.4">D0P</text>
<text x="151.4" y="154.5">38</text>
<text x="151.4" y="151.7">39</text>
<text x="166.6" y="155.9">D1N</text>
<text x="166.9" y="153.1">D0P</text>
<text x="166.9" y="150.6">D0N</text>
<text x="174.8" y="155.9">SH5</text>
<text x="174.8" y="153.1">SH5</text>
<text x="175.1" y="150.6">SH5</text>
<text x="216.6" y="150.3">301</text>
<text x="234" y="151.7">LED GREEN</text>
<text x="277.2" y="154.2">0.22uF</text>
<text x="288.4" y="154.2">0.1uF</text>
<text x="300.3" y="151.7">10uF</text>
<text x="300.6" y="154.8">10V</text>
<text x="327.9" y="154.2">0.22uF</text>
<text x="339.2" y="154.2">0.22uF</text>
<text x="350.5" y="154.2">0.22uF</text>
<text x="361.7" y="153.9">0.1uF</text>
<text x="372.7" y="154.2">0.1uF</text>
<text x="384.3" y="154.2">0.1uF</text>
<text x="396.1" y="151.7">10uF</text>
<text x="396.4" y="154.8">10V</text>
<text x="35" y="157.9">SH5</text>
<text x="35" y="160.7">SH5</text>
<text x="42.9" y="157.9">D11N</text>
<text x="42.9" y="160.7">D10P</text>
<text x="68.5" y="157.3">14</text>
<text x="68.5" y="160.1">15</text>
<text x="74.7" y="156.2">D11P</text>
<text x="74.7" y="159">D11N</text>
<text x="74.7" y="161.9">D10P</text>
<text x="142.9" y="161.9">D2N</text>
<text x="142.9" y="156.2">D1N</text>
<text x="143.1" y="159">D1P</text>
<text x="151.4" y="160.1">36</text>
<text x="151.4" y="157.3">37</text>
<text x="166.6" y="161.6">D2N</text>
<text x="166.9" y="158.7">D1P</text>
<text x="174.8" y="161.6">SH5</text>
<text x="174.8" y="158.7">SH5</text>
<text x="35.3" y="163.5">SH5</text>
<text x="43.2" y="163.5">D10N</text>
<text x="68.5" y="162.9">16</text>
<text x="74.7" y="164.7">D10N</text>
<text x="142.9" y="167.5">D3N</text>
<text x="143.1" y="164.7">D2P</text>
<text x="151.4" y="165.8">34</text>
<text x="151.4" y="162.9">35</text>
<text x="166.6" y="164.4">D2P</text>
<text x="166.6" y="167.2">D3N</text>
<text x="174.5" y="164.4">SH5</text>
<text x="174.8" y="167.2">SH5</text>
<text x="68.5" y="168.6">65</text>
<text x="74.7" y="170.3">PWRPAD</text>
<text x="143.1" y="170.3">D3P</text>
<text x="151.4" y="168.6">33</text>
<text x="166.6" y="170">D3P</text>
<text x="174.5" y="170">SH5</text>
<text x="344" y="168.6">+1.8VDIG</text>
<text x="390.5" y="168.6">+1.8VCLK</text>
<text x="198.8" y="174.2">+IOVDD</text>
<text x="347.6" y="179.9">+</text>
<text x="351.3" y="179.9">C24</text>
<text x="395.6" y="179.9">+</text>
<text x="399.2" y="179.9">C40</text>
<text x="91.4" y="184.7" transform="rotate(-90 91.4 184.7)">D9P</text>
<text x="94.2" y="184.7" transform="rotate(-90 94.2 184.7)">D9N</text>
<text x="97.1" y="184.7" transform="rotate(-90 97.1 184.7)">D8P</text>
<text x="99.9" y="184.7" transform="rotate(-90 99.9 184.7)">D8N</text>
<text x="102.7" y="184.7" transform="rotate(-90 102.7 184.7)">DIGVDD18</text>
<text x="105.5" y="184.7" transform="rotate(-90 105.5 184.7)">D7P</text>
<text x="108.3" y="184.7" transform="rotate(-90 108.3 184.7)">D7N</text>
<text x="111.2" y="184.7" transform="rotate(-90 111.2 184.7)">DATACLKP</text>
<text x="114" y="184.7" transform="rotate(-90 114 184.7)">DATACLKN</text>
<text x="116.8" y="184.7" transform="rotate(-90 116.8 184.7)">D6P</text>
<text x="119.6" y="184.7" transform="rotate(-90 119.6 184.7)">D6N</text>
<text x="122.4" y="184.7" transform="rotate(-90 122.4 184.7)">VDD</text>
<text x="125.3" y="184.7" transform="rotate(-90 125.3 184.7)">D5P</text>
<text x="128.1" y="184.7" transform="rotate(-90 128.1 184.7)">D5N</text>
<text x="130.9" y="184.7" transform="rotate(-90 130.9 184.7)">D4P</text>
<text x="133.7" y="184.7" transform="rotate(-90 133.7 184.7)">D4N</text>
<text x="205.3" y="184.4">1K</text>
<text x="227" y="185.2">SW1</text>
<text x="305.1" y="181">C18</text>
<text x="305.4" y="184.7">0.22uF</text>
<text x="316.4" y="181">C20</text>
<text x="316.6" y="184.7">0.22uF</text>
<text x="327.9" y="181">C17</text>
<text x="328.2" y="184.7">0.1uF</text>
<text x="338.9" y="181">C19</text>
<text x="339.2" y="184.7">0.1uF</text>
<text x="351" y="182.7">10uF</text>
<text x="351.3" y="185.8">10V</text>
<text x="375.6" y="180.7">C38</text>
<text x="375.8" y="185.2">0.22uF</text>
<text x="387.1" y="185.2">0.1uF</text>
<text x="387.7" y="181">C39</text>
<text x="399" y="182.7">10uF</text>
<text x="399.2" y="185.8">10V</text>
<text x="89.6" y="190.9" transform="rotate(-90 89.6 190.9)">17</text>
<text x="92.5" y="190.9" transform="rotate(-90 92.5 190.9)">18</text>
<text x="95.3" y="190.9" transform="rotate(-90 95.3 190.9)">19</text>
<text x="98.1" y="190.9" transform="rotate(-90 98.1 190.9)">20</text>
<text x="100.9" y="190.9" transform="rotate(-90 100.9 190.9)">21</text>
<text x="103.7" y="190.9" transform="rotate(-90 103.7 190.9)">22</text>
<text x="106.6" y="190.9" transform="rotate(-90 106.6 190.9)">23</text>
<text x="109.4" y="190.9" transform="rotate(-90 109.4 190.9)">24</text>
<text x="112.2" y="190.9" transform="rotate(-90 112.2 190.9)">25</text>
<text x="115" y="190.9" transform="rotate(-90 115 190.9)">26</text>
<text x="117.8" y="190.9" transform="rotate(-90 117.8 190.9)">27</text>
<text x="120.6" y="190.9" transform="rotate(-90 120.6 190.9)">28</text>
<text x="123.5" y="190.9" transform="rotate(-90 123.5 190.9)">29</text>
<text x="126.3" y="190.9" transform="rotate(-90 126.3 190.9)">30</text>
<text x="129.1" y="190.9" transform="rotate(-90 129.1 190.9)">31</text>
<text x="131.9" y="190.9" transform="rotate(-90 131.9 190.9)">32</text>
<text x="204.4" y="186.9">R46</text>
<text x="222.2" y="187.8">DAC_RESET</text>
<text x="73.3" y="193.1">+1.8VDIG</text>
<text x="222.2" y="192">3</text>
<text x="222.2" y="196">4</text>
<text x="236" y="192">1</text>
<text x="236" y="196">2</text>
<text x="166.6" y="203.9">D4P</text>
<text x="166.6" y="201">D4N</text>
<text x="174.5" y="203.9">SH5</text>
<text x="174.8" y="201">SH5</text>
<text x="186.7" y="202.4">1000pF</text>
<text x="190" y="199.6">C47</text>
<text x="208.7" y="201">R7</text>
<text x="208.7" y="203.9">0</text>
<text x="223" y="198.2">SW RESET</text>
<text x="391.6" y="202.4">+1.8VDAC</text>
<text x="166.6" y="209.5">D5P</text>
<text x="166.6" y="206.7">D5N</text>
<text x="174.5" y="209.5">SH5</text>
<text x="174.8" y="206.7">SH5</text>
<text x="208.7" y="206.7">DNI</text>
<text x="166.6" y="215.1">D6P</text>
<text x="166.6" y="212.3">D6N</text>
<text x="174.5" y="215.1">SH5</text>
<text x="174.8" y="212.3">SH5</text>
<text x="221.6" y="211.8">DAC_RST</text>
<text x="236.6" y="211.8">SH5</text>
<text x="262.8" y="214">C5</text>
<text x="274.1" y="214">C6</text>
<text x="285.3" y="214">C7</text>
<text x="296.6" y="214">C8</text>
<text x="307.9" y="214">C9</text>
<text x="319.2" y="214">C10</text>
<text x="395.6" y="213.7">+</text>
<text x="399.5" y="213.7">C22</text>
<text x="166.6" y="221">DATACLKN</text>
<text x="183.3" y="221">SH5</text>
<text x="263.1" y="219.1">0.22uF</text>
<text x="274.3" y="219.1">0.22uF</text>
<text x="285.6" y="219.1">0.22uF</text>
<text x="296.9" y="219.1">0.22uF</text>
<text x="308.2" y="219.1">0.22uF</text>
<text x="319.4" y="219.1">0.22uF</text>
<text x="332.7" y="216.5">C11</text>
<text x="332.7" y="219.9">0.1uF</text>
<text x="344" y="216.5">C12</text>
<text x="344" y="219.9">0.1uF</text>
<text x="355.3" y="216.5">C13</text>
<text x="355.3" y="219.9">0.1uF</text>
<text x="366.5" y="216.5">C14</text>
<text x="366.5" y="219.9">0.1uF</text>
<text x="377.8" y="216.5">C15</text>
<text x="377.8" y="219.9">0.1uF</text>
<text x="389.1" y="216.5">C16</text>
<text x="389.1" y="219.9">0.1uF</text>
<text x="399" y="219.4">10V</text>
<text x="399.2" y="216.5">10uF</text>
<text x="166.9" y="223.9">DATACLKP</text>
<text x="183.3" y="223.9">SH5</text>
<text x="166.6" y="232.1">D7P</text>
<text x="166.6" y="229.2">D7N</text>
<text x="174.5" y="232.1">SH5</text>
<text x="174.8" y="229.2">SH5</text>
<text x="166.6" y="234.9">D8N</text>
<text x="166.9" y="237.7">D8P</text>
<text x="174.8" y="234.9">SH5</text>
<text x="174.8" y="237.7">SH5</text>
<text x="166.6" y="240.5">D9N</text>
<text x="166.9" y="243.3">D9P</text>
<text x="174.8" y="240.5">SH5</text>
<text x="174.8" y="243.3">SH5</text>
<text x="324.3" y="253.2">Title</text>
<text x="324.3" y="261.6">Size</text>
<text x="335.5" y="261.6">Document Number</text>
<text x="417.3" y="261.6">Rev</text>
<text x="324.3" y="270.1">Date:</text>
<text x="338.9" y="270.1">Monday, April 08, 2013</text>
<text x="380.6" y="270.1">Sheet</text>
<text x="394.7" y="270.1">2</text>
<text x="403.2" y="270.1">of</text>
<text x="411.6" y="270.1">7</text>
</g>
<g font-size="2">
<text x="45.1" y="2.1">5</text>
<text x="129.7" y="2.1">4</text>
<text x="214.3" y="2.1">3</text>
<text x="298.9" y="2.1">2</text>
<text x="383.5" y="2.1">1</text>
<text x="389.7" y="28.8">S</text>
<text x="389.7" y="32.2">A</text>
<text x="391.1" y="30.2">M</text>
<text x=".7" y="38.1">D</text>
<text x="426.5" y="38.1">D</text>
<text x="389.7" y="52.7">S</text>
<text x="389.7" y="56.1">A</text>
<text x="391.1" y="54.1">M</text>
<text x="389.7" y="73.9">S</text>
<text x="389.7" y="77.3">A</text>
<text x="391.1" y="75.3">M</text>
<text x="389.7" y="99.3">S</text>
<text x="391.1" y="100.7">M</text>
<text x=".7" y="105.1">C</text>
<text x="389.7" y="102.6">A</text>
<text x="426.5" y="105.1">C</text>
<text x=".7" y="172">B</text>
<text x="426.5" y="172">B</text>
<text x=".7" y="239">A</text>
<text x="426.5" y="239">A</text>
<text x="45.1" y="272.8">5</text>
<text x="129.7" y="272.8">4</text>
<text x="214.3" y="272.8">3</text>
<text x="298.9" y="272.8">2</text>
<text x="383.5" y="272.8">1</text>
</g>
</svg>
